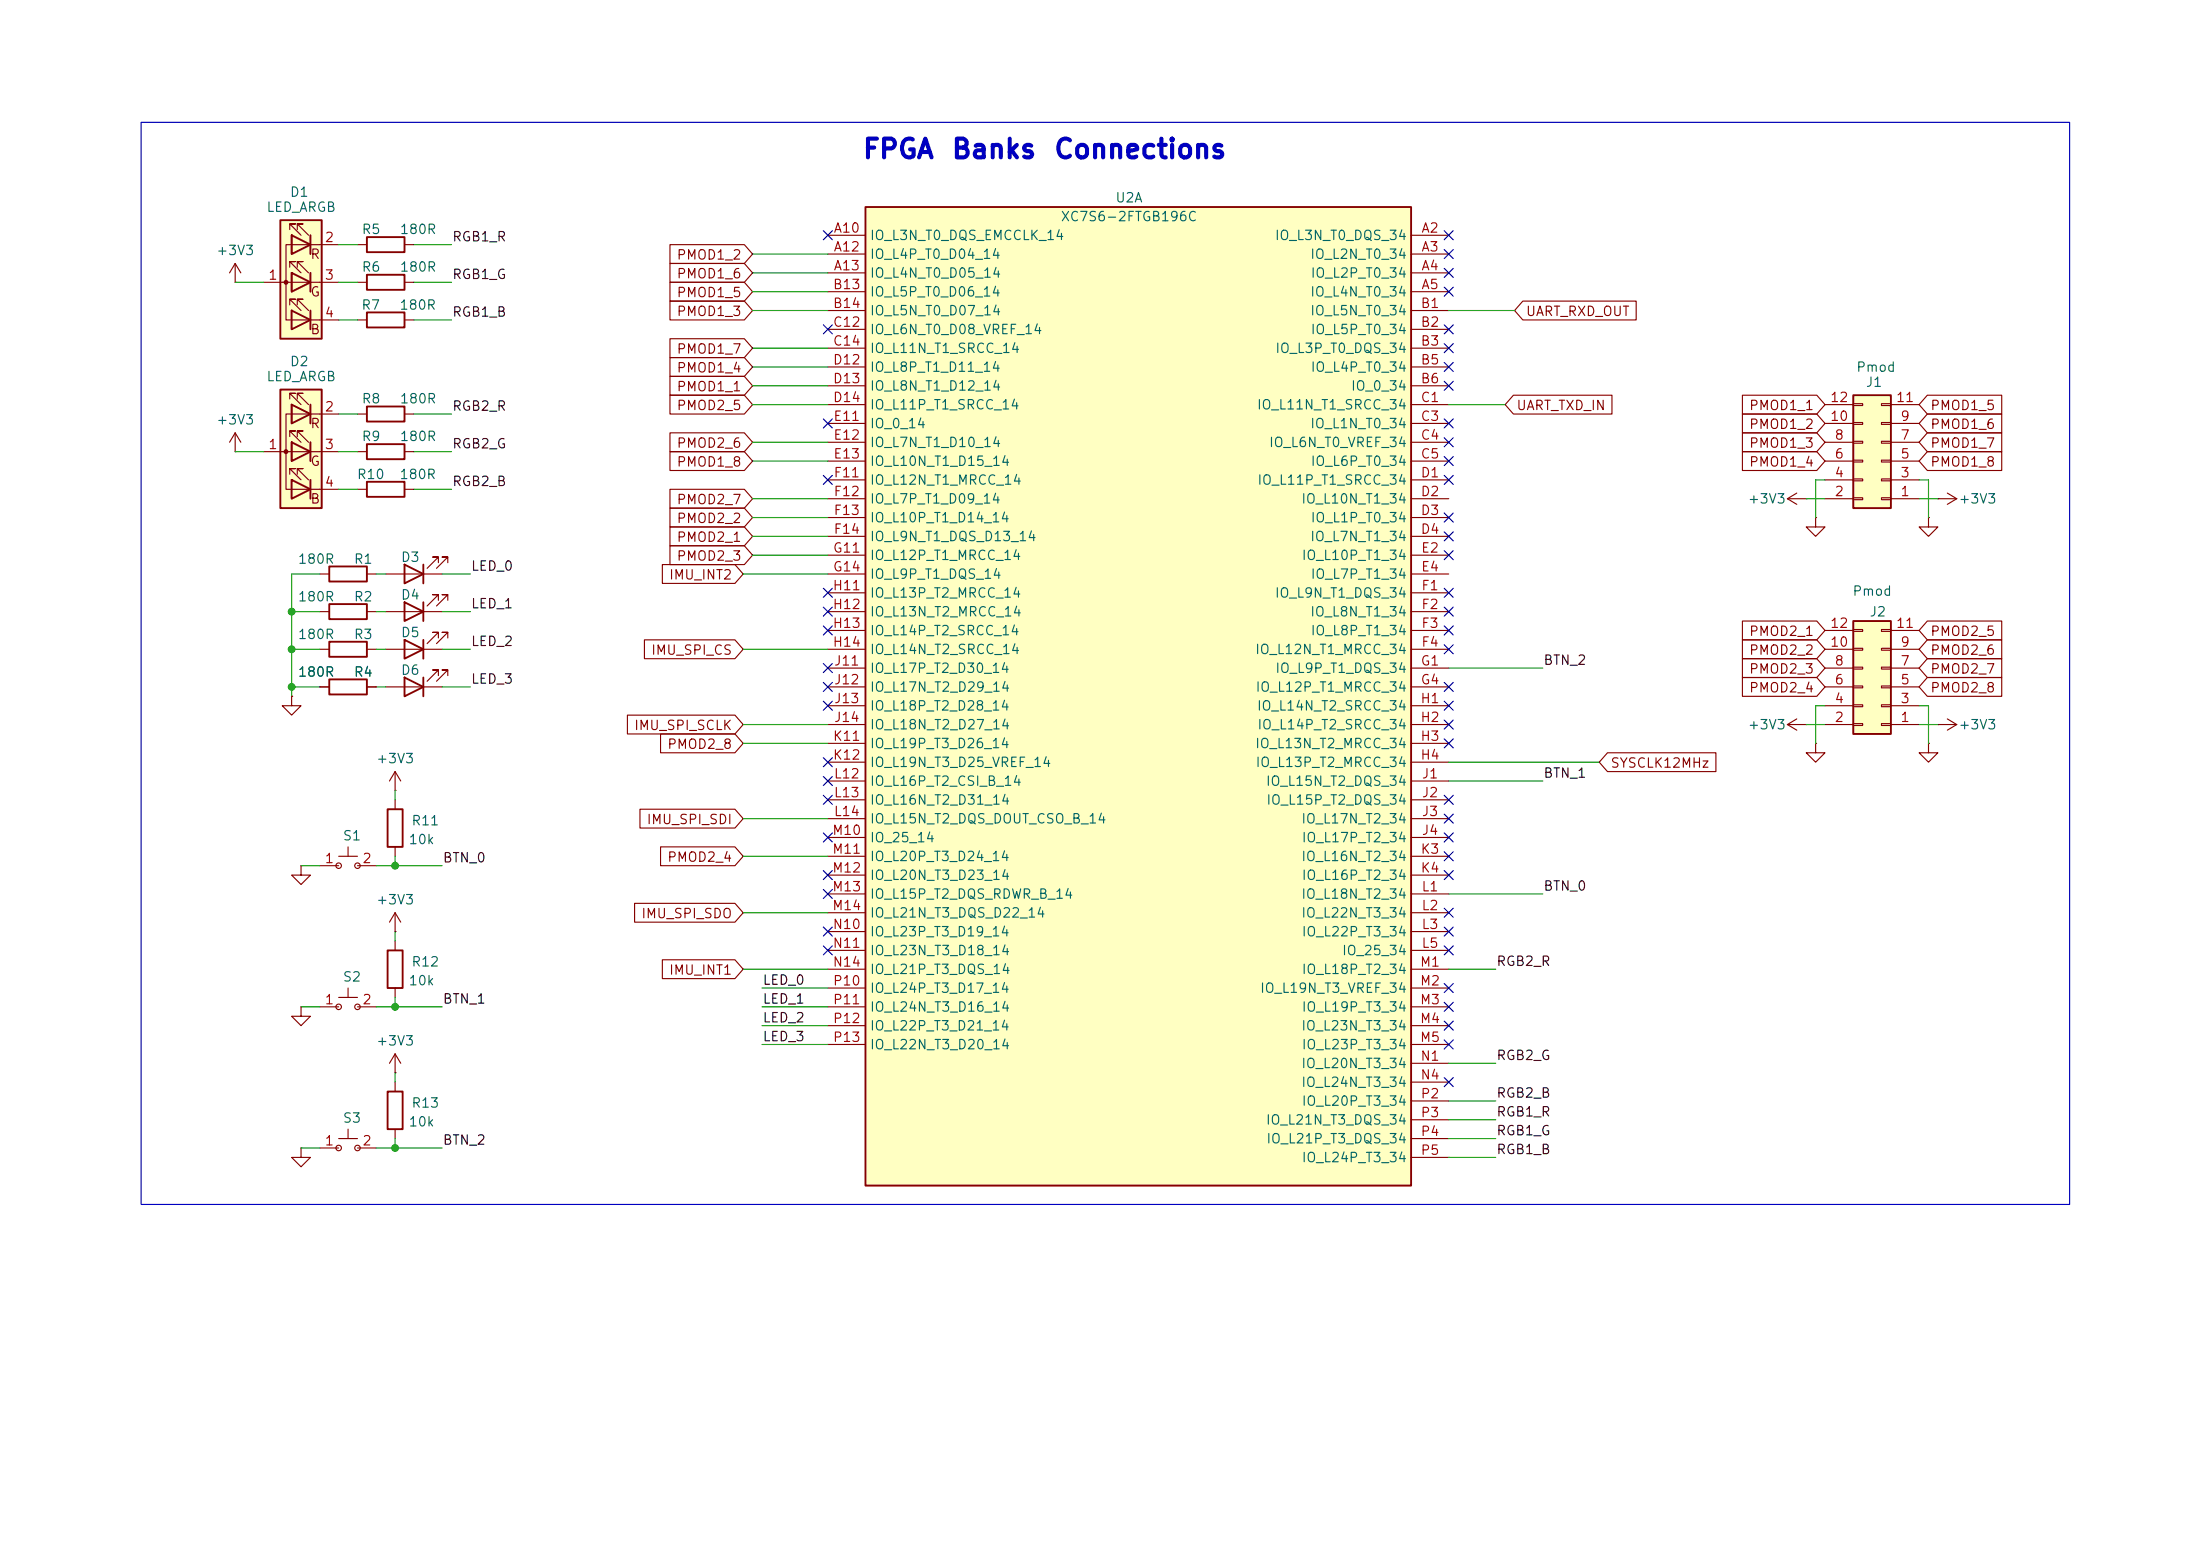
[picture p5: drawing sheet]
<svg xmlns="http://www.w3.org/2000/svg" width="297mm" height="210mm" viewBox="0 0 297 210" stroke-linecap="round" stroke-linejoin="round" font-family="sans-serif">
<g fill="none" stroke="#840000" stroke-width=".15">
<path d="M48.3 33h1.2M48.3 38.1h1.2M54.6 33h1.3M54.6 38.1h1.3M48.3 55.9h1.2M48.3 43.2h1.2M54.6 55.9h1.3M54.6 43.2h1.3M48.3 66h1.2M48.3 61h1.2M54.6 66h1.3M54.6 61h1.3"/>
<path d="M245.1 69.9v1.2h-1.3l1.3 1.3 1.3-1.3h-1.3M245.1 69.9h.1M260.3 69.9v1.2h-1.2l1.2 1.3 1.3-1.3h-1.3M260.3 69.9h.1M43.2 87.6h1.2M49.5 87.6h1.3M52.1 87.6h7.6M59.2 86.1v-.8h-.8h.8l-1.5 1.6M60.5 86.1v-.8h-.8h.8l-1.6 1.6M261.6 97.8h.1M261.6 97.8h2.6M262.9 97l1.3 .8"/>
<path d="M264.2 97.8l-1.3 .8M245.1 100.3v1.3h-1.3l1.3 1.3 1.3-1.3h-1.3M245.1 100.3h.1M260.3 100.3v1.3h-1.2l1.2 1.3 1.3-1.3h-1.3M260.3 100.3h.1M53.3 127v1.3M53.3 133.4v1.2"/>
</g>
<path d="M49.5 32h5.1v2h-5.1zM49.5 37.1h5.1v2h-5.1zM49.5 54.9h5.1v2h-5.1zM49.5 59.9h5.1v2.1h-5.1zM49.5 42.2h5.1v2h-5.1zM49.5 65h5.1v2.1h-5.1zM44.4 86.6h5.1v2h-5.1zM54.6 86.4l2.5 1.2-2.5 1.3zM57.1 86.4v2.5M52.3 128.3h2.1v5.1h-2.1z" fill="none" stroke="#840000" stroke-width=".25"/>
<path d="M250.2 83.8h5.1v15.3h-5.1z" fill="#ffffc2"/>
<path d="M44.4 76.5h5.1v2h-5.1zM250.2 83.8h5.1v15.3h-5.1z" fill="none" stroke="#840000" stroke-width=".25"/>
<g fill="none" stroke="#840000" stroke-width=".15">
<path d="M43.2 77.5h1.2M49.5 77.5h1.3M246.4 97.8h3.8M246.4 95.3h3.8M246.4 92.7h3.8M246.4 90.2h3.8M246.4 87.6h3.8M246.4 85.1h3.8M250.2 97.7h1.3v.2h-1.3zM250.2 95.1h1.3v.3h-1.3zM250.2 92.6h1.3v.2h-1.3zM250.2 90h1.3v.3h-1.3z"/>
<path d="M250.2 87.5h1.3v.3h-1.3zM250.2 85h1.3v.2h-1.3zM254 97.7h1.3v.2h-1.3zM254 95.1h1.3v.3h-1.3zM254 92.6h1.3v.2h-1.3zM254 90h1.3v.3h-1.3zM254 87.5h1.3v.3h-1.3zM254 85h1.3v.2h-1.3zM255.3 97.8h3.8M255.3 95.3h3.8M255.3 92.7h3.8M255.3 90.2h3.8"/>
<path d="M255.3 87.6h3.8M255.3 85.1h3.8"/>
</g>
<path d="M116.8 27.9h73.7v132.1h-73.7z" fill="#ffffc2"/>
<path d="M116.8 27.9h73.7v132.1h-73.7zM44.4 81.5h5.1v2.1h-5.1zM44.4 91.7h5.1v2h-5.1z" fill="none" stroke="#840000" stroke-width=".25"/>
<g fill="none" stroke="#840000" stroke-width=".15">
<path d="M31.7 38.1h.1M31.7 35.6l-.7 1.2M31.7 35.6l.8 1.2M31.7 35.6v2.5M111.8 31.8h5M111.8 34.3h5M111.8 36.8h5M111.8 39.4h5M190.5 31.8h5.1M190.5 34.3h5.1M190.5 36.8h5.1M190.5 39.4h5.1"/>
<path d="M31.7 58.4v2.6M31.7 58.4l-.7 1.3M31.7 58.4l.8 1.3M111.8 41.9h5M111.8 44.5h5M111.8 47h5M111.8 49.5h5M111.8 52.1h5M111.8 54.6h5M111.8 57.2h5M111.8 59.7h5M190.5 41.9h5.1"/>
<path d="M190.5 44.5h5.1M190.5 47h5.1M190.5 49.5h5.1M190.5 52.1h5.1M190.5 54.6h5.1M190.5 57.2h5.1M190.5 59.7h5.1M31.7 61h.1M111.8 62.2h5M111.8 64.8h5M111.8 67.3h5M111.8 69.9h5"/>
<path d="M111.8 72.4h5M111.8 74.9h5M111.8 77.5h5M190.5 62.2h5.1M190.5 64.8h5.1M190.5 67.3h5.1M190.5 69.9h5.1M190.5 72.4h5.1M190.5 74.9h5.1M190.5 77.5h5.1M39.4 94v1.3h1.2l-1.2 1.2-1.3-1.2h1.3M39.4 94h.1"/>
<path d="M43.2 82.6h1.2M43.2 92.7h1.2M49.5 82.6h1.3M49.5 92.7h1.3M111.8 80h5M111.8 82.6h5M111.8 85.1h5M111.8 87.6h5M111.8 90.2h5M111.8 92.7h5M111.8 95.3h5M111.8 97.8h5"/>
<path d="M190.5 80h5.1M190.5 82.6h5.1M190.5 85.1h5.1M190.5 87.6h5.1M190.5 90.2h5.1M190.5 92.7h5.1M190.5 95.3h5.1M190.5 97.8h5.1M53.3 106.7h.1M53.3 104.1v2.6M53.3 104.1l.8 1.3M53.3 104.1l-.7 1.3"/>
<path d="M111.8 100.3h5M111.8 102.9h5M111.8 105.4h5M111.8 108h5M111.8 110.5h5M111.8 113h5M111.8 115.6h5M111.8 118.1h5M190.5 100.3h5.1M190.5 102.9h5.1M190.5 105.4h5.1M190.5 108h5.1"/>
<path d="M190.5 110.5h5.1M190.5 113h5.1M190.5 115.6h5.1M190.5 118.1h5.1M40.6 135.9v1.3h-1.2l1.2 1.2 1.3-1.2h-1.3M40.6 135.9h.1M43.2 135.9h2.5M45.7 134.6h2.6M47 133.4v1.2M48.3 135.9h2.5M53.3 125.7h.1M53.3 123.2v2.5"/>
<path d="M53.3 123.2l.8 1.3M53.3 123.2l-.7 1.3M111.8 120.7h5M111.8 123.2h5M111.8 125.7h5M111.8 128.3h5M111.8 130.8h5M111.8 133.4h5M111.8 135.9h5M111.8 138.4h5M190.5 120.7h5.1M190.5 123.2h5.1"/>
<path d="M190.5 125.7h5.1M190.5 128.3h5.1M190.5 130.8h5.1M190.5 133.4h5.1M190.5 135.9h5.1M190.5 138.4h5.1M53.3 144.8h.1M53.3 142.2l.8 1.3M53.3 142.2l-.7 1.3M53.3 142.2v2.6M111.8 141h5M190.5 141h5.1"/>
<path d="M190.5 143.5h5.1M190.5 146.1h5.1M190.5 148.6h5.1M190.5 151.1h5.1M190.5 153.7h5.1M190.5 156.2h5.1"/>
<circle cx="45.7" cy="135.9" r=".37"/>
<circle cx="48.3" cy="135.9" r=".37"/>
</g>
<path d="M37.8 52.6h5.6v16h-5.6z" fill="#ffffc2"/>
<g fill="none" stroke="#840000" stroke-width=".25">
<path d="M37.8 52.6h5.6v16h-5.6zM39.4 54.6l2.5 1.3-2.5 1.3zM39.4 59.7l2.5 1.3-2.5 1.2zM41.9 54.6v2.6M41.9 59.7v2.5M39.4 64.8l2.5 1.2-2.5 1.3zM41.9 64.8v2.5M54.6 76.2l2.5 1.3-2.5 1.2zM57.1 76.2v2.5M54.6 81.3l2.5 1.3-2.5 1.2zM54.6 91.4l2.5 1.3-2.5 1.3zM57.1 81.3v2.5"/>
<path d="M57.1 91.4v2.6M52.3 109.2h2.1v5.1h-2.1zM52.3 147.3h2.1v5.1h-2.1z"/>
</g>
<g fill="none" stroke="#840000" stroke-width=".15">
<path d="M39.1 53.8v-.7h.8h-.8l1.5 1.5M39.1 58.9v-.7h.8h-.8l1.5 1.5M39.4 54.6h.1M39.4 54.6v2.6zM39.4 59.7h.1M39.4 59.7v2.5zM40.1 53.8v-.7h.8h-.8l1.6 1.5M40.1 58.9v-.7h.8h-.8l1.6 1.5M41.9 54.6v2.6M41.9 59.7v2.5M45.7 55.9h-7.1v10.1h7.1M35.6 61h10.1"/>
<path d="M39.1 64v-.8h.8h-.8l1.5 1.6M40.1 64v-.8h.8h-.8l1.6 1.6M52.1 77.5h7.6M59.2 75.9v-.7h-.8h.8l-1.5 1.5M60.5 75.9v-.7h-.8h.8l-1.6 1.5M241.3 67.3l1.3 .8M241.3 67.3h2.5M242.6 66.5l-1.3 .8M243.8 67.3h.1M261.6 67.3h.1M261.6 67.3h2.6M262.9 66.5l1.3 .8"/>
<path d="M264.2 67.3l-1.3 .8M52.1 82.6h7.6M52.1 92.7h7.6M59.2 81v-.7h-.8h.8l-1.5 1.5M59.2 91.2v-.8h-.8h.8l-1.5 1.5M60.5 81v-.7h-.8h.8l-1.6 1.5M60.5 91.2v-.8h-.8h.8l-1.6 1.5M241.3 97.8l1.3 .8M241.3 97.8h2.5M242.6 97l-1.3 .8M243.8 97.8h.1M40.6 116.8v1.3h-1.2l1.2 1.3 1.3-1.3h-1.3"/>
<path d="M40.6 116.8h.1M43.2 116.8h2.5M45.7 115.6h2.6M47 114.3v1.3M48.3 116.8h2.5M53.3 108v1.2M53.3 114.3v1.3M53.3 146.1v1.2M53.3 152.4v1.3"/>
<circle cx="45.7" cy="116.8" r=".37"/>
<circle cx="48.3" cy="116.8" r=".37"/>
</g>
<circle cx="38.6" cy="61" r=".25" fill="#840000" stroke="#840000" stroke-width=".15"/>
<path d="M250.2 53.3h5.1v15.3h-5.1z" fill="#ffffc2"/>
<path d="M250.2 53.3h5.1v15.3h-5.1z" fill="none" stroke="#840000" stroke-width=".25"/>
<g fill="none" stroke="#840000" stroke-width=".15">
<path d="M246.4 59.7h3.8M246.4 57.2h3.8M246.4 54.6h3.8M250.2 59.6h1.3v.2h-1.3zM250.2 57h1.3v.3h-1.3zM250.2 54.5h1.3v.2h-1.3zM254 59.6h1.3v.2h-1.3zM254 57h1.3v.3h-1.3zM254 54.5h1.3v.2h-1.3zM255.3 59.7h3.8M255.3 57.2h3.8M255.3 54.6h3.8"/>
<path d="M246.4 67.3h3.8M246.4 64.8h3.8M246.4 62.2h3.8M250.2 67.2h1.3v.2h-1.3zM250.2 64.6h1.3v.3h-1.3zM250.2 62.1h1.3v.3h-1.3zM254 67.2h1.3v.2h-1.3zM254 64.6h1.3v.3h-1.3zM254 62.1h1.3v.3h-1.3zM255.3 67.3h3.8M255.3 64.8h3.8M255.3 62.2h3.8"/>
<path d="M40.6 154.9v1.3h-1.2l1.2 1.3 1.3-1.3h-1.3M40.6 154.9h.1M43.2 154.9h2.5M45.7 153.7h2.6M47 152.4v1.3M48.3 154.9h2.5"/>
<circle cx="45.7" cy="154.9" r=".37"/>
<circle cx="48.3" cy="154.9" r=".37"/>
</g>
<path d="M37.8 29.7h5.6v16h-5.6z" fill="#ffffc2"/>
<path d="M37.8 29.7h5.6v16h-5.6zM39.4 31.8l2.5 1.2-2.5 1.3zM39.4 36.8l2.5 1.3-2.5 1.3zM41.9 31.8v2.5M41.9 36.8v2.6M39.4 41.9l2.5 1.3-2.5 1.3zM41.9 41.9v2.6" fill="none" stroke="#840000" stroke-width=".25"/>
<g fill="none" stroke="#840000" stroke-width=".15">
<path d="M35.6 38.1h10.1M39.1 31v-.8h.8h-.8l1.5 1.6M39.1 36.1v-.8h.8h-.8l1.5 1.5M39.4 31.8h.1M39.4 31.8v2.5zM39.4 36.8h.1M39.4 36.8v2.6zM40.1 31v-.8h.8h-.8l1.6 1.6M40.1 36.1v-.8h.8h-.8l1.6 1.5M41.9 31.8v2.5M41.9 36.8v2.6M45.7 33h-7.1v10.2h7.1"/>
<path d="M90.4 35.6h10.1l1.1 1.2-1.1 1.3h-10.1zM90.4 38.1h10.1l1.1 1.3-1.1 1.2h-10.1zM90.4 33h10.1l1.1 1.3-1.1 1.3h-10.1zM39.1 41.1v-.7h.8h-.8l1.5 1.5M40.1 41.1v-.7h.8h-.8l1.6 1.5M90.4 58.4h10.1l1.1 1.3-1.1 1.3h-10.1zM90.4 53.3h10.1l1.1 1.3-1.1 1.3h-10.1zM90.4 40.6h10.1l1.1 1.3-1.1 1.3h-10.1zM90.4 48.3h10.1l1.1 1.2-1.1 1.3h-10.1zM90.4 45.7h10.1l1.1 1.3-1.1 1.3h-10.1zM90.4 50.8h10.1l1.1 1.3-1.1 1.2h-10.1zM204.3 53.3h13.3v2.6h-13.3l-1.1-1.3z"/>
<path d="M205.6 40.6h15.3v2.6h-15.3l-1.1-1.3zM235.2 55.9h10.1l1.1 1.3-1.1 1.2h-10.1zM235.2 53.3h10.1l1.1 1.3-1.1 1.3h-10.1zM235.2 58.4h10.1l1.1 1.3-1.1 1.3h-10.1zM260.2 55.9h10v2.5h-10l-1.1-1.2zM260.2 58.4h10v2.6h-10l-1.1-1.3zM260.2 53.3h10v2.6h-10l-1.1-1.3zM89.4 76.2h9.8l1.1 1.3-1.1 1.2h-9.8zM90.4 66h10.1l1.1 1.3-1.1 1.3h-10.1zM90.4 68.6h10.1l1.1 1.3-1.1 1.2h-10.1zM90.4 71.1h10.1l1.1 1.3-1.1 1.3h-10.1zM90.4 61h10.1l1.1 1.2-1.1 1.3h-10.1z"/>
<path d="M90.4 73.7h10.1l1.1 1.2-1.1 1.3h-10.1zM235.2 61h10.1l1.1 1.2-1.1 1.3h-10.1zM260.2 61h10v2.5h-10l-1.1-1.3zM39.4 94h.1M43.2 92.7h1.2M49.5 92.7h1.3M84.7 96.5h14.5l1.1 1.3-1.1 1.3h-14.5zM87 86.4h12.2l1.1 1.2-1.1 1.3h-12.2zM89.2 99.1h10l1.1 1.2-1.1 1.3h-10zM235.2 86.4h10.1l1.1 1.2-1.1 1.3h-10.1zM235.2 91.4h10.1l1.1 1.3-1.1 1.3h-10.1zM235.2 83.8h10.1l1.1 1.3-1.1 1.3h-10.1z"/>
<path d="M235.2 88.9h10.1l1.1 1.3-1.1 1.2h-10.1zM260.2 83.8h10v2.6h-10l-1.1-1.3zM260.2 86.4h10v2.5h-10l-1.1-1.3zM260.2 91.4h10v2.6h-10l-1.1-1.3zM260.2 88.9h10v2.5h-10l-1.1-1.2zM86.4 109.2h12.8l1.1 1.3-1.1 1.3h-12.8zM89.2 114.3h10l1.1 1.3-1.1 1.2h-10zM217 101.6h14.7v2.5h-14.7l-1.1-1.2zM85.7 121.9h13.5l1.1 1.3-1.1 1.3h-13.5zM89.4 129.5h9.8l1.1 1.3-1.1 1.3h-9.8z"/>
</g>
<circle cx="38.6" cy="38.1" r=".25" fill="#840000" stroke="#840000" stroke-width=".15"/>
<g fill="none" stroke="#009600" stroke-width=".15">
<path d="M31.7 38.1h3.9M45.7 38.1h2.6M45.7 33h2.6M55.9 38.1h5.1M55.9 33h5.1M101.6 36.8h10.2M101.6 39.4h10.2M101.6 34.3h10.2M45.7 55.9h2.6M45.7 43.2h2.6M55.9 55.9h5.1M55.9 43.2h5.1"/>
<path d="M101.6 47h10.2M101.6 49.5h10.2M101.6 52.1h10.2M101.6 41.9h10.2M101.6 54.6h10.2M101.6 59.7h10.2M195.6 41.9h8.9M195.6 54.6h7.6M31.7 61h3.9M43.2 77.5h-3.8v16.5M45.7 61h2.6M45.7 66h2.6"/>
<path d="M50.8 77.5h1.3M55.9 61h5.1M55.9 66h5.1M59.7 77.5h3.8M100.3 77.5h11.5M101.6 62.2h10.2M101.6 67.3h10.2M101.6 72.4h10.2M101.6 69.9h10.2M101.6 74.9h10.2M243.8 67.3h2.6M246.4 64.8h-1.3v5.1"/>
<path d="M259.1 64.8h1.2v5.1M259.1 67.3h2.5M39.4 92.7h3.8M39.4 87.6h3.8M39.4 82.6h3.8M50.8 92.7h1.3M50.8 87.6h1.3M50.8 82.6h1.3M59.7 92.7h3.8M59.7 87.6h3.8M59.7 82.6h3.8M100.3 87.6h11.5"/>
<path d="M100.3 97.8h11.5M195.6 90.2h12.7M243.8 97.8h2.6M246.4 95.3h-1.3v5M259.1 97.8h2.5M259.1 95.3h1.2v5M40.6 116.8h2.6M50.8 116.8h8.9M53.3 106.7v1.3M53.3 115.6v1.2M100.3 100.3h11.5M100.3 115.6h11.5"/>
<path d="M100.3 110.5h11.5M195.6 105.4h12.7M195.6 102.9h20.3M40.6 135.9h2.6M50.8 135.9h8.9M53.3 125.7v1.3M53.3 134.6v1.3M100.3 130.8h11.5M100.3 123.2h11.5M102.9 135.9h8.9M102.9 133.4h8.9M102.9 138.4h8.9"/>
<path d="M195.6 130.8h6.3M195.6 120.7h12.7M40.6 154.9h2.6M50.8 154.9h8.9M53.3 144.8v1.3M53.3 153.7v1.2M102.9 141h8.9M195.6 143.5h6.3M195.6 148.6h6.3M195.6 156.2h6.3M195.6 151.1h6.3M195.6 153.7h6.3"/>
</g>
<g fill="none" stroke="#000084" stroke-width=".15">
<path d="M111.2 31.1l1.2 1.3M112.4 31.1l-1.2 1.3M195 36.2l1.2 1.2M195 38.8l1.2 1.2M195 31.1l1.2 1.3M195 33.7l1.2 1.2M196.2 36.2l-1.2 1.2M196.2 38.8l-1.2 1.2M196.2 31.1l-1.2 1.3M196.2 33.7l-1.2 1.2M111.2 43.8l1.2 1.3M111.2 56.5l1.2 1.3"/>
<path d="M112.4 43.8l-1.2 1.3M112.4 56.5l-1.2 1.3M195 59.1l1.2 1.2M195 56.5l1.2 1.3M195 43.8l1.2 1.3M195 46.4l1.2 1.2M195 51.5l1.2 1.2M195 48.9l1.2 1.2M196.2 59.1l-1.2 1.2M196.2 56.5l-1.2 1.3M196.2 43.8l-1.2 1.3M196.2 46.4l-1.2 1.2"/>
<path d="M196.2 51.5l-1.2 1.2M196.2 48.9l-1.2 1.2M111.2 64.2l1.2 1.2M111.2 79.4l1.2 1.2M112.4 64.2l-1.2 1.2M112.4 79.4l-1.2 1.2M195 61.6l1.2 1.2M195 69.2l1.2 1.3M195 64.2l1.2 1.2M195 71.8l1.2 1.2M195 74.3l1.2 1.2M195 79.4l1.2 1.2"/>
<path d="M196.2 61.6l-1.2 1.2M196.2 69.2l-1.2 1.3M196.2 64.2l-1.2 1.2M196.2 71.8l-1.2 1.2M196.2 74.3l-1.2 1.2M196.2 79.4l-1.2 1.2M111.2 92.1l1.2 1.2M111.2 94.6l1.2 1.3M111.2 89.6l1.2 1.2M111.2 81.9l1.2 1.3M111.2 84.5l1.2 1.2M112.4 92.1l-1.2 1.2"/>
<path d="M112.4 94.6l-1.2 1.3M112.4 89.6l-1.2 1.2M112.4 81.9l-1.2 1.3M112.4 84.5l-1.2 1.2M195 99.7l1.2 1.2M195 84.5l1.2 1.2M195 81.9l1.2 1.3M195 97.2l1.2 1.2M195 94.6l1.2 1.3M195 92.1l1.2 1.2M195 87l1.2 1.2M196.2 99.7l-1.2 1.2"/>
<path d="M196.2 84.5l-1.2 1.2M196.2 81.9l-1.2 1.3M196.2 97.2l-1.2 1.2M196.2 94.6l-1.2 1.3M196.2 92.1l-1.2 1.2M196.2 87l-1.2 1.2M111.2 117.5l1.2 1.2M111.2 112.4l1.2 1.2M111.2 104.8l1.2 1.2M111.2 102.3l1.2 1.2M111.2 107.3l1.2 1.3M112.4 117.5l-1.2 1.2"/>
<path d="M112.4 112.4l-1.2 1.2M112.4 104.8l-1.2 1.2M112.4 102.3l-1.2 1.2M112.4 107.3l-1.2 1.3M195 109.9l1.2 1.2M195 112.4l1.2 1.2M195 107.3l1.2 1.3M195 117.5l1.2 1.2M195 115l1.2 1.2M196.2 109.9l-1.2 1.2M196.2 112.4l-1.2 1.2M196.2 107.3l-1.2 1.3"/>
<path d="M196.2 117.5l-1.2 1.2M196.2 115l-1.2 1.2M111.2 120l1.2 1.3M111.2 125.1l1.2 1.2M111.2 127.7l1.2 1.2M112.4 120l-1.2 1.3M112.4 125.1l-1.2 1.2M112.4 127.7l-1.2 1.2M195 122.6l1.2 1.2M195 125.1l1.2 1.2M195 132.7l1.2 1.3M195 137.8l1.2 1.2"/>
<path d="M195 135.3l1.2 1.2M195 127.7l1.2 1.2M196.2 122.6l-1.2 1.2M196.2 125.1l-1.2 1.2M196.2 132.7l-1.2 1.3M196.2 137.8l-1.2 1.2M196.2 135.3l-1.2 1.2M196.2 127.7l-1.2 1.2M195 140.4l1.2 1.2M195 145.4l1.2 1.3M196.2 140.4l-1.2 1.2M196.2 145.4l-1.2 1.3"/>
</g>
<path d="M19 16.5h260.4v146.1h-260.4z" fill="none" stroke="#0000c2" stroke-width=".15"/>
<g fill="#009600" stroke="#009600" stroke-width=".14">
<circle cx="39.4" cy="92.7" r=".46"/>
<circle cx="39.4" cy="87.6" r=".46"/>
<circle cx="39.4" cy="82.6" r=".46"/>
<circle cx="53.3" cy="135.9" r=".46"/>
<circle cx="53.3" cy="116.8" r=".46"/>
<circle cx="53.3" cy="154.9" r=".46"/>
</g>
<g font-size="2.5" fill="#0000c2">
<text x="116.3" y="22">FPGA</text>
<text x="128.3" y="22">Banks</text>
<text x="142.1" y="22">Connections</text>
</g>
<g font-size="1.3" fill="#006464">
<text x="35.9" y="28.9">LED_ARGB</text>
<text x="39" y="26.9">D1</text>
<text x="150.5" y="27.6">U2A</text>
<text x="29.1" y="34.8">+3V3</text>
<text x="48.7" y="31.9">R5</text>
<text x="53.9" y="31.9">180R</text>
<text x="117.3" y="32.7">IO_L3N_T0_DQS_EMCCLK_14</text>
<text x="117.3" y="35.3">IO_L4P_T0_D04_14</text>
<text x="143.1" y="30.2">XC7S6-2FTGB196C</text>
<text x="172" y="32.7">IO_L3N_T0_DQS_34</text>
<text x="176.8" y="35.3">IO_L2N_T0_34</text>
<text x="48.7" y="37">R6</text>
<text x="53.9" y="37">180R</text>
<text x="117.3" y="37.8">IO_L4N_T0_D05_14</text>
<text x="117.3" y="40.3">IO_L5P_T0_D06_14</text>
<text x="176.8" y="40.3">IO_L4N_T0_34</text>
<text x="176.8" y="37.8">IO_L2P_T0_34</text>
<text x="48.7" y="42.1">R7</text>
<text x="53.8" y="42.1">180R</text>
<text x="117.3" y="42.9">IO_L5N_T0_D07_14</text>
<text x="117.3" y="45.4">IO_L6N_T0_D08_VREF_14</text>
<text x="117.3" y="48">IO_L11N_T1_SRCC_14</text>
<text x="172.1" y="48">IO_L3P_T0_DQS_34</text>
<text x="176.8" y="42.9">IO_L5N_T0_34</text>
<text x="176.8" y="45.4">IO_L5P_T0_34</text>
<text x="35.9" y="51.8">LED_ARGB</text>
<text x="39" y="49.7">D2</text>
<text x="117.3" y="50.5">IO_L8P_T1_D11_14</text>
<text x="117.3" y="53">IO_L8N_T1_D12_14</text>
<text x="176.8" y="50.5">IO_L4P_T0_34</text>
<text x="182.3" y="53">IO_0_34</text>
<text x="250.5" y="50.5">Pmod</text>
<text x="251.8" y="52.5">J1</text>
<text x="29.1" y="57.6">+3V3</text>
<text x="48.7" y="54.8">R8</text>
<text x="48.7" y="59.8">R9</text>
<text x="53.9" y="54.8">180R</text>
<text x="53.9" y="59.8">180R</text>
<text x="117.3" y="55.6">IO_L11P_T1_SRCC_14</text>
<text x="117.3" y="58.1">IO_0_14</text>
<text x="169.6" y="55.6">IO_L11N_T1_SRCC_34</text>
<text x="176.8" y="58.1">IO_L1N_T0_34</text>
<text x="48.1" y="65">R10</text>
<text x="53.8" y="65">180R</text>
<text x="117.3" y="60.7">IO_L7N_T1_D10_14</text>
<text x="117.3" y="63.2">IO_L10N_T1_D15_14</text>
<text x="117.3" y="65.7">IO_L12N_T1_MRCC_14</text>
<text x="169.7" y="65.7">IO_L11P_T1_SRCC_34</text>
<text x="171.2" y="60.7">IO_L6N_T0_VREF_34</text>
<text x="176.8" y="63.2">IO_L6P_T0_34</text>
<text x="117.3" y="68.3">IO_L7P_T1_D09_14</text>
<text x="117.3" y="70.8">IO_L10P_T1_D14_14</text>
<text x="175.6" y="68.3">IO_L10N_T1_34</text>
<text x="176.8" y="70.8">IO_L1P_T0_34</text>
<text x="235.9" y="68.3">+3V3</text>
<text x="264.3" y="68.3">+3V3</text>
<text x="40.1" y="76.4">180R</text>
<text x="47.7" y="76.4">R1</text>
<text x="54" y="76.2">D3</text>
<text x="117.3" y="73.4">IO_L9N_T1_DQS_D13_14</text>
<text x="117.3" y="75.9">IO_L12P_T1_MRCC_14</text>
<text x="175.6" y="75.9">IO_L10P_T1_34</text>
<text x="176.8" y="73.4">IO_L7N_T1_34</text>
<text x="40.1" y="81.5">180R</text>
<text x="47.7" y="81.5">R2</text>
<text x="54" y="81.2">D4</text>
<text x="117.3" y="78.4">IO_L9P_T1_DQS_14</text>
<text x="117.3" y="81">IO_L13P_T2_MRCC_14</text>
<text x="117.3" y="83.5">IO_L13N_T2_MRCC_14</text>
<text x="172" y="81">IO_L9N_T1_DQS_34</text>
<text x="176.8" y="83.5">IO_L8N_T1_34</text>
<text x="176.8" y="78.4">IO_L7P_T1_34</text>
<text x="250" y="80.7">Pmod</text>
<text x="252.3" y="83.5">J2</text>
<text x="40.1" y="86.6">180R</text>
<text x="47.7" y="86.6">R3</text>
<text x="54" y="86.3">D5</text>
<text x="117.3" y="86.1">IO_L14P_T2_SRCC_14</text>
<text x="117.3" y="88.6">IO_L14N_T2_SRCC_14</text>
<text x="169.3" y="88.6">IO_L12N_T1_MRCC_34</text>
<text x="176.8" y="86.1">IO_L8P_T1_34</text>
<text x="40.1" y="91.6">180R</text>
<text x="47.7" y="91.6">R4</text>
<text x="54" y="91.4">D6</text>
<text x="117.3" y="91.1">IO_L17P_T2_D30_14</text>
<text x="117.3" y="93.7">IO_L17N_T2_D29_14</text>
<text x="169.4" y="93.7">IO_L12P_T1_MRCC_34</text>
<text x="172.1" y="91.1">IO_L9P_T1_DQS_34</text>
<text x="117.3" y="96.2">IO_L18P_T2_D28_14</text>
<text x="117.3" y="98.8">IO_L18N_T2_D27_14</text>
<text x="117.3" y="101.3">IO_L19P_T3_D26_14</text>
<text x="169.3" y="101.3">IO_L13N_T2_MRCC_34</text>
<text x="169.6" y="96.2">IO_L14N_T2_SRCC_34</text>
<text x="169.7" y="98.8">IO_L14P_T2_SRCC_34</text>
<text x="235.9" y="98.8">+3V3</text>
<text x="264.3" y="98.8">+3V3</text>
<text x="50.7" y="103.3">+3V3</text>
<text x="117.3" y="103.8">IO_L19N_T3_D25_VREF_14</text>
<text x="117.3" y="106.4">IO_L16P_T2_CSI_B_14</text>
<text x="169.4" y="103.8">IO_L13P_T2_MRCC_34</text>
<text x="170.8" y="106.4">IO_L15N_T2_DQS_34</text>
<text x="46.2" y="113.7">S1</text>
<text x="55.5" y="111.7">R11</text>
<text x="117.3" y="108.9">IO_L16N_T2_D31_14</text>
<text x="117.3" y="111.5">IO_L15N_T2_DQS_DOUT_CSO_B_14</text>
<text x="170.9" y="108.9">IO_L15P_T2_DQS_34</text>
<text x="175.6" y="111.5">IO_L17N_T2_34</text>
<text x="55.1" y="114.3">10k</text>
<text x="117.3" y="114">IO_25_14</text>
<text x="117.3" y="116.5">IO_L20P_T3_D24_14</text>
<text x="117.3" y="119.1">IO_L20N_T3_D23_14</text>
<text x="175.6" y="116.5">IO_L16N_T2_34</text>
<text x="175.6" y="114">IO_L17P_T2_34</text>
<text x="175.6" y="119.1">IO_L16P_T2_34</text>
<text x="50.7" y="122.4">+3V3</text>
<text x="117.3" y="121.6">IO_L15P_T2_DQS_RDWR_B_14</text>
<text x="117.3" y="124.2">IO_L21N_T3_DQS_D22_14</text>
<text x="175.6" y="121.6">IO_L18N_T2_34</text>
<text x="175.6" y="124.2">IO_L22N_T3_34</text>
<text x="55.5" y="130.8">R12</text>
<text x="117.3" y="126.7">IO_L23P_T3_D19_14</text>
<text x="117.3" y="129.2">IO_L23N_T3_D18_14</text>
<text x="117.3" y="131.8">IO_L21P_T3_DQS_14</text>
<text x="175.6" y="126.7">IO_L22P_T3_34</text>
<text x="175.6" y="131.8">IO_L18P_T2_34</text>
<text x="181.1" y="129.2">IO_25_34</text>
<text x="46.2" y="132.8">S2</text>
<text x="55.1" y="133.3">10k</text>
<text x="117.3" y="134.3">IO_L24P_T3_D17_14</text>
<text x="117.3" y="136.9">IO_L24N_T3_D16_14</text>
<text x="170" y="134.3">IO_L19N_T3_VREF_34</text>
<text x="175.6" y="136.9">IO_L19P_T3_34</text>
<text x="50.7" y="141.4">+3V3</text>
<text x="117.3" y="139.4">IO_L22P_T3_D21_14</text>
<text x="117.3" y="141.9">IO_L22N_T3_D20_14</text>
<text x="175.6" y="139.4">IO_L23N_T3_34</text>
<text x="175.6" y="141.9">IO_L23P_T3_34</text>
<text x="55.5" y="149.8">R13</text>
<text x="175.6" y="144.5">IO_L20N_T3_34</text>
<text x="175.6" y="147">IO_L24N_T3_34</text>
<text x="175.6" y="149.6">IO_L20P_T3_34</text>
<text x="46.2" y="151.8">S3</text>
<text x="55.1" y="152.4">10k</text>
<text x="170.8" y="152.1">IO_L21N_T3_DQS_34</text>
<text x="170.9" y="154.6">IO_L21P_T3_DQS_34</text>
<text x="175.6" y="157.2">IO_L24P_T3_34</text>
</g>
<g font-size="1.3" fill="#840000">
<text x="41.8" y="35.3">R</text>
<text x="91.3" y="35.4">PMOD1_2</text>
<text x="41.8" y="40.3">G</text>
<text x="91.3" y="37.9">PMOD1_6</text>
<text x="91.3" y="40.4">PMOD1_5</text>
<text x="41.8" y="45.4">B</text>
<text x="91.3" y="43">PMOD1_3</text>
<text x="205.9" y="43">UART_RXD_OUT</text>
<text x="91.3" y="50.6">PMOD1_4</text>
<text x="91.3" y="48.1">PMOD1_7</text>
<text x="91.3" y="53.1">PMOD1_1</text>
<text x="41.8" y="58.1">R</text>
<text x="91.3" y="55.7">PMOD2_5</text>
<text x="204.6" y="55.7">UART_TXD_IN</text>
<text x="236" y="58.2">PMOD1_2</text>
<text x="236" y="55.7">PMOD1_1</text>
<text x="260.5" y="58.2">PMOD1_6</text>
<text x="260.5" y="55.7">PMOD1_5</text>
<text x="41.8" y="63.2">G</text>
<text x="91.3" y="60.8">PMOD2_6</text>
<text x="91.3" y="63.3">PMOD1_8</text>
<text x="236" y="60.8">PMOD1_3</text>
<text x="236" y="63.3">PMOD1_4</text>
<text x="260.5" y="60.8">PMOD1_7</text>
<text x="260.5" y="63.3">PMOD1_8</text>
<text x="41.8" y="68.3">B</text>
<text x="91.3" y="68.4">PMOD2_7</text>
<text x="91.3" y="70.9">PMOD2_2</text>
<text x="91.3" y="73.5">PMOD2_1</text>
<text x="91.3" y="76">PMOD2_3</text>
<text x="90.2" y="78.5">IMU_INT2</text>
<text x="87.8" y="88.7">IMU_SPI_CS</text>
<text x="236" y="88.7">PMOD2_2</text>
<text x="236" y="86.2">PMOD2_1</text>
<text x="260.5" y="86.2">PMOD2_5</text>
<text x="260.5" y="88.7">PMOD2_6</text>
<text x="236" y="93.8">PMOD2_4</text>
<text x="236" y="91.2">PMOD2_3</text>
<text x="260.5" y="93.8">PMOD2_8</text>
<text x="260.5" y="91.2">PMOD2_7</text>
<text x="85.5" y="98.9">IMU_SPI_SCLK</text>
<text x="90" y="101.4">PMOD2_8</text>
<text x="217.3" y="103.9">SYSCLK12MHz</text>
<text x="87.2" y="111.6">IMU_SPI_SDI</text>
<text x="90" y="116.6">PMOD2_4</text>
<text x="86.5" y="124.3">IMU_SPI_SDO</text>
<text x="90.2" y="131.9">IMU_INT1</text>
</g>
<g font-size="1.3" fill="#a90000">
<text x="43.7" y="33">2</text>
<text x="112.4" y="31.7">A10</text>
<text x="112.4" y="34.3">A12</text>
<text x="191.8" y="31.7">A2</text>
<text x="191.8" y="34.3">A3</text>
<text x="36.1" y="38.1">1</text>
<text x="43.7" y="38.1">3</text>
<text x="112.4" y="39.3">B13</text>
<text x="112.4" y="41.9">B14</text>
<text x="112.4" y="36.8">A13</text>
<text x="191.7" y="41.9">B1</text>
<text x="191.8" y="36.8">A4</text>
<text x="191.8" y="39.3">A5</text>
<text x="43.7" y="43.2">4</text>
<text x="112.4" y="44.4">C12</text>
<text x="112.4" y="47">C14</text>
<text x="191.7" y="44.4">B2</text>
<text x="191.7" y="47">B3</text>
<text x="112.4" y="49.5">D12</text>
<text x="112.4" y="52">D13</text>
<text x="191.7" y="49.5">B5</text>
<text x="191.7" y="52">B6</text>
<text x="43.7" y="55.9">2</text>
<text x="112.4" y="54.6">D14</text>
<text x="112.4" y="57.1">E11</text>
<text x="112.4" y="59.7">E12</text>
<text x="191.7" y="54.6">C1</text>
<text x="191.7" y="57.1">C3</text>
<text x="191.7" y="59.7">C4</text>
<text x="247" y="57.1">10</text>
<text x="247" y="54.6">12</text>
<text x="247.6" y="59.7">8</text>
<text x="255.9" y="54.6">11</text>
<text x="256.5" y="59.7">7</text>
<text x="256.5" y="57.1">9</text>
<text x="36.1" y="60.9">1</text>
<text x="43.7" y="60.9">3</text>
<text x="112.4" y="62.2">E13</text>
<text x="112.4" y="64.7">F11</text>
<text x="191.7" y="62.2">C5</text>
<text x="191.7" y="64.7">D1</text>
<text x="247.6" y="64.7">4</text>
<text x="247.6" y="62.2">6</text>
<text x="256.5" y="64.7">3</text>
<text x="256.5" y="62.2">5</text>
<text x="43.7" y="66">4</text>
<text x="112.4" y="67.3">F12</text>
<text x="112.4" y="69.8">F13</text>
<text x="191.7" y="67.3">D2</text>
<text x="191.7" y="69.8">D3</text>
<text x="247.6" y="67.3">2</text>
<text x="256.5" y="67.3">1</text>
<text x="112.4" y="74.9">G11</text>
<text x="112.4" y="77.4">G14</text>
<text x="112.4" y="72.4">F14</text>
<text x="191.7" y="72.4">D4</text>
<text x="191.8" y="74.9">E2</text>
<text x="191.8" y="77.4">E4</text>
<text x="112.3" y="80">H11</text>
<text x="112.3" y="82.5">H12</text>
<text x="191.8" y="80">F1</text>
<text x="191.8" y="82.5">F2</text>
<text x="112.3" y="85.1">H13</text>
<text x="112.3" y="87.6">H14</text>
<text x="191.8" y="85.1">F3</text>
<text x="191.8" y="87.6">F4</text>
<text x="247" y="87.6">10</text>
<text x="247" y="85.1">12</text>
<text x="255.9" y="85.1">11</text>
<text x="256.5" y="87.6">9</text>
<text x="112.5" y="90.1">J11</text>
<text x="112.5" y="92.7">J12</text>
<text x="112.5" y="95.2">J13</text>
<text x="191.7" y="95.2">H1</text>
<text x="191.7" y="90.1">G1</text>
<text x="191.7" y="92.7">G4</text>
<text x="247.6" y="95.2">4</text>
<text x="247.6" y="92.7">6</text>
<text x="247.6" y="90.1">8</text>
<text x="256.5" y="95.2">3</text>
<text x="256.5" y="92.7">5</text>
<text x="256.5" y="90.1">7</text>
<text x="112.4" y="100.3">K11</text>
<text x="112.5" y="97.8">J14</text>
<text x="191.7" y="97.8">H2</text>
<text x="191.7" y="100.3">H3</text>
<text x="247.6" y="97.8">2</text>
<text x="256.5" y="97.8">1</text>
<text x="112.4" y="102.8">K12</text>
<text x="112.5" y="105.4">L12</text>
<text x="112.5" y="107.9">L13</text>
<text x="191.7" y="102.8">H4</text>
<text x="191.8" y="105.4">J1</text>
<text x="191.8" y="107.9">J2</text>
<text x="112.3" y="113">M10</text>
<text x="112.5" y="110.5">L14</text>
<text x="191.8" y="110.5">J3</text>
<text x="191.8" y="113">J4</text>
<text x="43.7" y="116.8">1</text>
<text x="48.8" y="116.8">2</text>
<text x="112.3" y="115.5">M11</text>
<text x="112.3" y="118.1">M12</text>
<text x="191.7" y="115.5">K3</text>
<text x="191.7" y="118.1">K4</text>
<text x="112.3" y="120.6">M13</text>
<text x="112.3" y="123.2">M14</text>
<text x="112.3" y="125.7">N10</text>
<text x="191.8" y="120.6">L1</text>
<text x="191.8" y="123.2">L2</text>
<text x="191.8" y="125.7">L3</text>
<text x="112.3" y="128.2">N11</text>
<text x="112.3" y="130.8">N14</text>
<text x="191.6" y="130.8">M1</text>
<text x="191.8" y="128.2">L5</text>
<text x="43.7" y="135.9">1</text>
<text x="48.8" y="135.9">2</text>
<text x="112.4" y="133.3">P10</text>
<text x="112.4" y="135.9">P11</text>
<text x="191.6" y="133.3">M2</text>
<text x="191.6" y="135.9">M3</text>
<text x="112.4" y="138.4">P12</text>
<text x="112.4" y="140.9">P13</text>
<text x="191.6" y="138.4">M4</text>
<text x="191.6" y="140.9">M5</text>
<text x="191.7" y="143.5">N1</text>
<text x="191.7" y="146">N4</text>
<text x="191.7" y="148.6">P2</text>
<text x="43.7" y="154.9">1</text>
<text x="48.8" y="154.9">2</text>
<text x="191.7" y="151.1">P3</text>
<text x="191.7" y="153.6">P4</text>
<text x="191.7" y="156.2">P5</text>
</g>
<g font-size="1.3" fill="#0f0f0f">
<text x="61" y="32.9">RGB1_R</text>
<text x="61" y="38">RGB1_G</text>
<text x="61" y="43.1">RGB1_B</text>
<text x="61" y="55.8">RGB2_R</text>
<text x="61" y="60.8">RGB2_G</text>
<text x="61" y="65.9">RGB2_B</text>
<text x="63.5" y="77.3">LED_0</text>
<text x="63.5" y="82.4">LED_1</text>
<text x="63.5" y="87.5">LED_2</text>
<text x="63.5" y="92.6">LED_3</text>
<text x="208.3" y="90">BTN_2</text>
<text x="208.3" y="105.3">BTN_1</text>
<text x="59.7" y="116.7">BTN_0</text>
<text x="208.3" y="120.5">BTN_0</text>
<text x="201.9" y="130.7">RGB2_R</text>
<text x="59.7" y="135.8">BTN_1</text>
<text x="102.9" y="135.8">LED_1</text>
<text x="102.9" y="133.2">LED_0</text>
<text x="102.9" y="138.3">LED_2</text>
<text x="102.9" y="140.8">LED_3</text>
<text x="201.9" y="143.4">RGB2_G</text>
<text x="201.9" y="148.5">RGB2_B</text>
<text x="59.7" y="154.8">BTN_2</text>
<text x="201.9" y="151">RGB1_R</text>
<text x="201.9" y="153.5">RGB1_G</text>
<text x="201.9" y="156.1">RGB1_B</text>
</g>
</svg>
